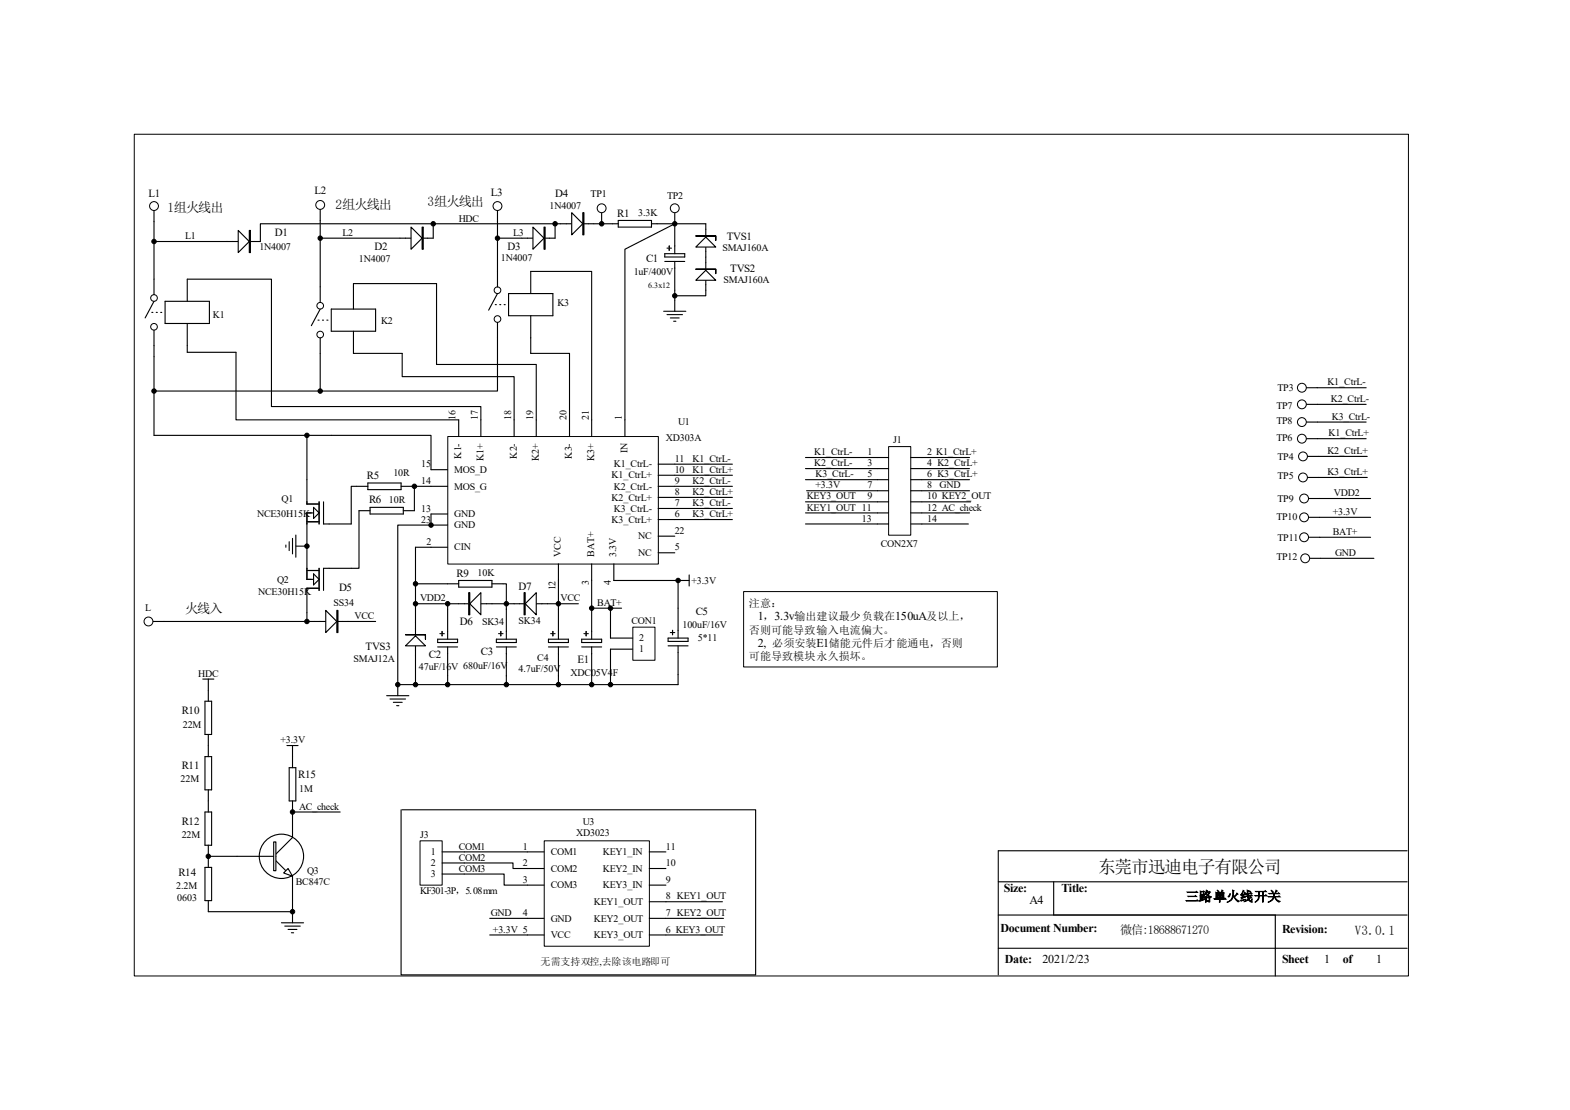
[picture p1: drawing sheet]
<svg xmlns="http://www.w3.org/2000/svg" width="297mm" height="210mm" viewBox="0 0 297 210" stroke-linecap="round" stroke-linejoin="round" font-family="sans-serif">
<path d="M25.4 25.4h241v159.3h-241zM199.3 173.1h42" fill="none" stroke="#000" stroke-width=".19"/>
<path d="M43 45.7h6.3M188.9 166.8h77.3M188.9 173.1h77.3M188.9 179.4h77.3M199.3 166.8v6.3M241.3 173.1v11.6M266.2 161h-77.3v23.4" fill="none" stroke="#000" stroke-width=".21"/>
<g fill="#fff" stroke="#000" stroke-width=".21">
<path d="M45.1 43.6l2.1 2.1-2.1 2.1z"/>
<path d="M47.2 43.6h.2v4.2h-.2z" fill-rule="evenodd"/>
</g>
<path d="M29.1 39.8v2.1" fill="none" stroke="#000" stroke-width=".21"/>
<circle cx="29.1" cy="39" r=".84" fill="#fff" stroke="#000" stroke-width=".19"/>
<path d="M94.1 39.8v2.1" fill="none" stroke="#000" stroke-width=".21"/>
<circle cx="94.1" cy="39" r=".84" fill="#fff" stroke="#000" stroke-width=".19"/>
<path d="M29.1 41.9v10.9M60.6 41.7v12.6M75.7 45.1h6.3" fill="none" stroke="#000" stroke-width=".21"/>
<g fill="#fff" stroke="#000" stroke-width=".21">
<path d="M77.8 43l2.1 2.1-2.1 2.1z"/>
<path d="M79.9 43h.2v4.2h-.2z" fill-rule="evenodd"/>
</g>
<path d="M60.6 39.6v2.1" fill="none" stroke="#000" stroke-width=".21"/>
<circle cx="60.6" cy="38.8" r=".84" fill="#fff" stroke="#000" stroke-width=".19"/>
<path d="M94.1 41.9v9.5M98.7 45.1h6.3" fill="none" stroke="#000" stroke-width=".21"/>
<g fill="#fff" stroke="#000" stroke-width=".21">
<path d="M100.8 43l2.1 2.1-2.1 2.1z"/>
<path d="M102.9 43h.2v4.2h-.2z" fill-rule="evenodd"/>
</g>
<g fill="none" stroke="#000" stroke-width=".21">
<path d="M29.1 45.7h13.9M60.6 45.1h15.1M82 42.3v2.8M94.1 45.1h4.6M105 45.1v-2.8h-55.7v3.4M115.9 42.3h1.1M117 41.7h6.2v1.3h-6.2zM123.2 42.3h10.3M125.6 58.9h4.1M125.8 48h3.7v.6h-3.7zM125.8 49.5h3.7M126.2 47h.8"/>
<path d="M126.2 59.5h2.9M126.6 46.5v.9M127.7 42.3v5.7M127.7 49.5v5.4M127.7 56.8v2.1M126.8 60.2h1.7M127.4 60.8h.5M78.6 117.8v6.3M83.2 119.9h.9M83.6 119.5v.8M84.7 115.3v5.6M82.8 120.9h3.8v.7h-3.8z"/>
<path d="M82.8 122.4h3.8M84.7 122.4v5.5"/>
</g>
<g fill="#fff" stroke="#000" stroke-width=".21">
<path d="M78.6 120.3l1.9 1.9h-3.8z"/>
<path d="M76.7 120.1h3.8v.8v-.8z" fill-rule="evenodd"/>
</g>
<path d="M133.5 48.6v6.3" fill="none" stroke="#000" stroke-width=".21"/>
<g fill="#fff" stroke="#000" stroke-width=".21">
<path d="M131.6 53l1.9-1.9 1.9 1.9z"/>
<path d="M131.6 50.9h3.8v.9v-.9z" fill-rule="evenodd"/>
</g>
<path d="M133.5 42.3v6.3" fill="none" stroke="#000" stroke-width=".21"/>
<g fill="#fff" stroke="#000" stroke-width=".21">
<path d="M131.6 46.7l1.9-1.8 1.9 1.8z"/>
<path d="M131.6 44.6h3.8v.9v-.9z" fill-rule="evenodd"/>
</g>
<path d="M113.8 40.2v2.1" fill="none" stroke="#000" stroke-width=".21"/>
<circle cx="113.8" cy="39.4" r=".84" fill="#fff" stroke="#000" stroke-width=".19"/>
<path d="M127.7 40.2v2.1" fill="none" stroke="#000" stroke-width=".21"/>
<circle cx="127.7" cy="39.4" r=".84" fill="#fff" stroke="#000" stroke-width=".19"/>
<path d="M247.5 94.3h2.1" fill="none" stroke="#000" stroke-width=".21"/>
<circle cx="246.7" cy="94.3" r=".84" fill="#fff" stroke="#000" stroke-width=".19"/>
<path d="M247.5 97.9h2.1" fill="none" stroke="#000" stroke-width=".21"/>
<circle cx="246.7" cy="97.9" r=".84" fill="#fff" stroke="#000" stroke-width=".19"/>
<path d="M247.1 73.4h2.1" fill="none" stroke="#000" stroke-width=".21"/>
<circle cx="246.3" cy="73.4" r=".84" fill="#fff" stroke="#000" stroke-width=".19"/>
<path d="M247.1 79.9h2.1" fill="none" stroke="#000" stroke-width=".21"/>
<circle cx="246.3" cy="79.9" r=".84" fill="#fff" stroke="#000" stroke-width=".19"/>
<path d="M247.1 76.5h2.1" fill="none" stroke="#000" stroke-width=".21"/>
<circle cx="246.3" cy="76.5" r=".84" fill="#fff" stroke="#000" stroke-width=".19"/>
<path d="M106.1 42.3h6.3M126.8 119.7h.9M127.2 119.3v.8M128.3 109.8h2.1M128.3 115.1v5.6M130.4 108.8v2.1M126.4 120.7h3.8v.7h-3.8zM126.4 122.2h3.8M128.3 122.2v5.4" fill="none" stroke="#000" stroke-width=".21"/>
<g fill="#fff" stroke="#000" stroke-width=".21">
<path d="M108.2 40.2l2.1 2.1-2.1 2.1z"/>
<path d="M110.3 40.2h.2v4.2h-.2z" fill-rule="evenodd"/>
</g>
<path d="M105 42.3h1.1M112.4 42.3h3.5M38.8 153.6h1.2v6.3h-1.2zM39.4 151.5v2.1M39.4 159.9v4.2M55.3 153.6v4.9l-3.1 3.1M38.8 164.1h1.2v6.3h-1.2zM39.4 170.4v2.1M44.9 162h7.3M52.2 162.9l1.9 1.8M55.3 165.8v4.6" fill="none" stroke="#000" stroke-width=".21"/>
<g fill="#fff" stroke="#000" stroke-width=".21">
<path d="M53.7 165.2l.8-.9 .8 1.5z"/>
<path d="M51.8 159.3h.4v5.4h-.4z" fill-rule="evenodd"/>
</g>
<g fill="none" stroke="#000" stroke-width=".21">
<path d="M247.8 105.6h2.1M38.4 128.5h2.1M39.4 128.5v2.1M38.8 143.2h1.2v6.2h-1.2zM39.4 141.1v2.1M39.4 149.4v2.1M55.3 153.6h9M39.4 172.5h15.9M53.2 174.6h4.2M53.9 175.2h2.9M54.5 175.9h1.7M55.1 176.5h.4"/>
<path d="M55.3 170.4v4.2"/>
<circle cx="53.2" cy="162" r="4.2"/>
</g>
<g fill="#000" stroke="#000" stroke-width=".19">
<circle cx="29.1" cy="45.7" r=".42"/>
<circle cx="60.6" cy="45.1" r=".42"/>
<circle cx="82" cy="42.3" r=".42"/>
<circle cx="94.1" cy="45.1" r=".42"/>
<circle cx="105" cy="42.3" r=".42"/>
<circle cx="113.8" cy="42.3" r=".42"/>
</g>
<circle cx="246.9" cy="105.6" r=".84" fill="#fff" stroke="#000" stroke-width=".19"/>
<path d="M152.4 86.6h13.6M152.4 90.8h13.6M152.4 88.7h13.6M152.6 92.9h13.4M174.4 86.6h9M174.4 90.8h9M174.4 92.9h9M174.4 88.7h9" fill="none" stroke="#000" stroke-width=".21"/>
<path d="M168.1 84.5h4.2v16.8h-4.2z" fill="#fff"/>
<path d="M168.1 84.5h4.2v16.8h-4.2z" fill="none" stroke="#000" stroke-width=".19"/>
<g fill="none" stroke="#000" stroke-width=".21">
<path d="M152.4 94.9h15.7M152.4 97h15.7M152.4 99.1h15.7M166 86.6h2.1M166 88.7h2.1M166 90.8h2.1M166 92.9h2.1M172.3 86.6h2.1M172.3 88.7h2.1M172.3 90.8h2.1M172.3 92.9h2.1M172.3 94.9h11.3"/>
<path d="M172.3 97h11.1M172.3 99.1h10.9M110.5 119.9h.8M110.9 119.5v.8M111.9 115.3v5.6M110 120.9h3.8v.7h-3.8zM110 122.4h3.8M111.9 122.4v5.5"/>
</g>
<path d="M103 159.1h19.9v19.9h-19.9z" fill="#fff"/>
<path d="M103 159.1h19.9v19.9h-19.9z" fill="none" stroke="#000" stroke-width=".19"/>
<path d="M87.8 161.2h15.1M92.6 176.9h10.3M92.6 173.8h10.3M99.8 167.5h3.1M99.8 164.3h3.1M122.8 176.9h13.9M122.8 170.6h13.9M122.8 167.5h3.2M122.8 161.2h3.2M122.8 164.3h3.2M122.8 173.8h14.1" fill="none" stroke="#000" stroke-width=".21"/>
<path d="M79.5 159.1h4.2v8.4h-4.2z" fill="#fff"/>
<g fill="none" stroke="#000" stroke-width=".19">
<path d="M79.5 159.1h4.2v8.4h-4.2z"/>
<circle cx="29.1" cy="56.4" r=".63"/>
<circle cx="60.6" cy="57.8" r=".63"/>
<circle cx="94.1" cy="54.9" r=".63"/>
<circle cx="29.1" cy="61.8" r=".63"/>
<circle cx="60.6" cy="63.3" r=".63"/>
<circle cx="94.1" cy="60.4" r=".63"/>
</g>
<g fill="none" stroke="#000" stroke-width=".21">
<path d="M28.7 59.1h.2M29.1 52.8v3M29.1 57l-1.6 3.2M29.6 59.1h.2M30.4 59.1h.2M31.2 57h8.4v4.2h-8.4zM35.4 52.8v4.2M60.6 54.3v2.9M60.6 58.5l-1.7 3.1M62.7 58.5h8.4v4.2h-8.4zM66.9 54.3v4.2M93.7 57.6h.2"/>
<path d="M94.1 51.4v2.9M94.1 55.5l-1.7 3.2M94.5 57.6h.2M95.4 57.6h.2M96.2 55.5h8.4v4.2h-8.4zM100.4 51.4v4.1M100.4 59.7v7.2M29.1 62.5v5M35.4 61.2v5.5h9.2M60.2 60.6h.2M60.6 63.9v3M61 60.6h.2"/>
<path d="M61.8 60.6h.2M66.9 62.7v4.2M94.1 61v10.7M97.3 114.2h6.2M104.2 119.9h.8M104.6 119.5v.8M105.6 115.3v5.6M103.8 120.9h3.7v.7h-3.7zM103.8 122.4h3.7M105.6 122.4v5.5M75.9 153.2v31.2h67.1v-31.2h-66.9M83.6 163.3h13.4v1h2.8"/>
<path d="M83.6 165.4h11.8v2.1h4.4M83.6 161.2h4.2"/>
</g>
<circle cx="55.3" cy="172.5" r=".42" fill="#000" stroke="#000" stroke-width=".19"/>
<g fill="#fff" stroke="#000" stroke-width=".21">
<path d="M99.4 114.2l2-2.1v4.2z"/>
<path d="M99.1 112.1h.3v4.2h-.3z" fill-rule="evenodd"/>
</g>
<path d="M66.9 66.9h9.2M100.4 66.9h7.3M28.9 117.6h2.1" fill="none" stroke="#000" stroke-width=".21"/>
<circle cx="28.1" cy="117.6" r=".84" fill="#fff" stroke="#000" stroke-width=".19"/>
<g fill="none" stroke="#000" stroke-width=".21">
<path d="M35.4 52.8h16v24.1h39.6v2.5M66.9 54.3v-.6h15.7v15.3h18.8v10.4M100.4 51.4h11.5v28M44.6 66.7v12.7h42.2M60.6 66.9v7.1h-31.5M76.1 66.9v4.4h21.2v8.1M107.7 66.9v12.5M29.1 82.4h33.6M58.1 82.4v13h2.3M58.1 98.7h2.3M59.3 97h-1.2v6.3M59.3 96l1.1 1-1.1 1.1z"/>
<path d="M60.4 94.9v4.2M61.2 94.9v4.2h5.2M127.7 87.8h10.8M127.7 89.9h10.8M127.7 92h10.8M127.7 94.1h10.8M127.7 96.2h10.8M127.7 98.3h10.8M31 117.6h28.5M86.8 114.2h6.3M73.2 131.6h4.1M73.8 132.3h2.9"/>
<path d="M74.4 132.9h1.7M75 133.5h.5M75.3 129.5v2.1"/>
</g>
<g fill="#fff" stroke="#000" stroke-width=".21">
<path d="M88.9 114.2l2.1-2.1v4.2z"/>
<path d="M88.7 112.1h.2v4.2h-.2z" fill-rule="evenodd"/>
</g>
<g fill="none" stroke="#000" stroke-width=".21">
<path d="M127.7 42.3l-9.5 4.9v32.2M127.7 54.9v1.9M133.5 54.9v1.1h-5.8M29.1 67.5v14.9M94.1 71.7v2.3h-33.5M67.5 92h2.1M67.9 96.6h2.1M69.6 91.4h6.3v1.2h-6.3zM70 96h6.3v1.3h-6.3zM75.9 92h2.1M76.3 96.6h2.1M54.1 103.1v.4"/>
<path d="M54.7 102.5v1.7M55.3 101.9v2.9M56 103.3h2.1v6.3h1.2M56 101.2v4.2M58.1 107.9h2.3M59.3 108.6l1.1 1-1.1 1.1zM60.4 111.3h-2.3v6.3M60.4 107.5v4.2M66.4 107.5h-5.2v4.2M78.6 110.5h8.2M86.8 114.2h-8.2v3.6M86.8 109.8h6.3v1.3h-6.3z"/>
<path d="M93.1 110.5h2.7v10.4M93.1 114.2h4.2M94.3 119.9h.9M94.7 119.5v.8M103.5 114.2h2.1M38.8 132.7h1.2v6.3h-1.2zM39.4 130.6v2.1M39.4 139v2.1M75.3 129.5h3.3M78.6 124.1v5.4h27v-1.6M84.7 127.9v1.6M93.9 120.9h3.8v.7h-3.8z"/>
<path d="M93.9 122.4h3.8M95.8 122.4v7.1"/>
</g>
<g fill="#000" stroke="#000" stroke-width=".19">
<circle cx="127.6" cy="56" r=".42"/>
<circle cx="29.1" cy="74" r=".42"/>
<circle cx="60.6" cy="74" r=".42"/>
<circle cx="58.1" cy="82.4" r=".42"/>
<circle cx="95.8" cy="114.2" r=".42"/>
<circle cx="78.6" cy="129.5" r=".42"/>
<circle cx="84.7" cy="129.5" r=".42"/>
<circle cx="95.8" cy="129.5" r=".42"/>
</g>
<path d="M84.8 82.6h39.7v24.1h-39.7z" fill="#fff"/>
<path d="M84.7 82.6h39.8v24.1h-39.8z" fill="none" stroke="#000" stroke-width=".19"/>
<g fill="none" stroke="#000" stroke-width=".21">
<path d="M86.8 79.4v3.2M91 79.4v3.2M97.3 79.4v3.2M101.4 79.4v3.2M107.7 79.4v3.2M111.9 79.4v3.2M118.2 79.4v3.2M62.7 82.4h18.8v6.5h3.2M67.5 92h-1.1v7.1M67.9 96.6v10.9h-1.5M78 92h6.7M78.4 92v4.6"/>
<path d="M81.5 99.3h3.2M84.7 97.3h-3.2v2h-6.2v30.2M124.5 87.8h3.2M124.5 98.3h3.2M124.5 96.2h3.2M124.5 94.1h3.2M124.5 89.9h3.2M124.5 92h3.2M59.5 117.6h6.3M78.6 103.5v10.7M81.5 103.5h3.2M105.6 106.7v8.6"/>
<path d="M111.9 106.7v3.1M116.1 106.7v3.1M124.5 101.4h3.2M124.5 104.6h3.2"/>
</g>
<g fill="#000" stroke="#000" stroke-width=".19">
<circle cx="127.6" cy="42.3" r=".42"/>
<circle cx="78.4" cy="92" r=".42"/>
</g>
<g fill="#fff" stroke="#000" stroke-width=".21">
<path d="M61.6 115.5l2.1 2.1-2.1 2.1z"/>
<path d="M63.7 115.5h.2v4.2h-.2z" fill-rule="evenodd"/>
</g>
<g fill="none" stroke="#000" stroke-width=".21">
<path d="M249.2 73.4h9.2M249.2 76.5h9.2M249.2 79.9h9.2M247.1 83h2.1M65.8 117.6h5.3M78.6 103.5h2.9M84.7 114.2v1.1M105.6 114.2h3.8M111.9 109.8v5.5M116.1 109.8h12.2v5.3M111.9 127.9v1.6M128.3 127.6v1.9h-22.7"/>
<path d="M54.3 141.1h2.1M54.7 145.3h1.3v6.2h-1.3zM55.3 141.1v4.2M55.3 151.5v2.1M39.4 162h5.5"/>
</g>
<g fill="#000" stroke="#000" stroke-width=".19">
<circle cx="58.1" cy="103.3" r=".42"/>
<circle cx="58.1" cy="117.6" r=".42"/>
<circle cx="78.6" cy="114.2" r=".42"/>
<circle cx="78.6" cy="110.5" r=".42"/>
<circle cx="84.7" cy="114.2" r=".42"/>
<circle cx="105.6" cy="114.2" r=".42"/>
<circle cx="75.2" cy="129.5" r=".42"/>
<circle cx="105.6" cy="129.5" r=".42"/>
<circle cx="111.9" cy="129.5" r=".42"/>
<circle cx="39.4" cy="162" r=".42"/>
</g>
<circle cx="246.3" cy="83" r=".84" fill="#fff" stroke="#000" stroke-width=".19"/>
<path d="M247.3 90.3h2.1" fill="none" stroke="#000" stroke-width=".21"/>
<circle cx="246.5" cy="90.3" r=".84" fill="#fff" stroke="#000" stroke-width=".19"/>
<path d="M247.3 86.4h2.1" fill="none" stroke="#000" stroke-width=".21"/>
<circle cx="246.5" cy="86.4" r=".84" fill="#fff" stroke="#000" stroke-width=".19"/>
<path d="M249.2 83h9.2M249.4 86.4h9.3M249.4 90.3h9.3M249.6 94.3h9.7M249.6 97.9h9.7M247.5 101.7h2.1" fill="none" stroke="#000" stroke-width=".21"/>
<circle cx="246.7" cy="101.7" r=".84" fill="#fff" stroke="#000" stroke-width=".19"/>
<path d="M111.9 115.1h5.7M249.6 101.7h9.7M249.9 105.6h10" fill="none" stroke="#000" stroke-width=".21"/>
<g fill="#000" stroke="#000" stroke-width=".19">
<circle cx="81.5" cy="99.3" r=".42"/>
<circle cx="111.9" cy="115.1" r=".42"/>
<circle cx="128.3" cy="109.8" r=".42"/>
<circle cx="55.3" cy="153.6" r=".42"/>
</g>
<path d="M119.8 118.7h4.1v6.2h-4.1z" fill="#fff"/>
<path d="M119.7 118.7h4.2v6.2h-4.2z" fill="none" stroke="#000" stroke-width=".19"/>
<path d="M115.5 115.1v5.6h4.2M119.7 122.8h-4.2v6.7" fill="none" stroke="#000" stroke-width=".21"/>
<g fill="#000" stroke="#000" stroke-width=".19">
<circle cx="115.5" cy="115.1" r=".42"/>
<circle cx="115.5" cy="129.5" r=".42"/>
</g>
<path d="M140.7 112h48v14.2h-48z" fill="#fff"/>
<path d="M140.7 111.9h48v14.3h-48z" fill="none" stroke="#000" stroke-width=".19"/>
<text font-size="3.4" x="207.7" y="165.1">东莞市迅迪电子有限公司</text>
<g font-size="2.5">
<text x="31.7" y="40.1">1组火线出</text>
<text x="63.5" y="39.5">2组火线出</text>
<text x="80.9" y="39">3组火线出</text>
<text x="35" y="116">火线入</text>
<text x="224.3" y="170.5">三路单火线开关</text>
<text x="256.3" y="177">V3.0.1</text>
</g>
<g font-size="2.3">
<text x="143.4" y="117.4">1，3.3v输出建议最少负载在150uA及以上，</text>
<text x="143.4" y="122.4">2, 必须安装E1储能元件后才能通电，否则</text>
<text x="189.9" y="168.8">Size:</text>
<text x="194.7" y="171.1">A4</text>
<text x="200.8" y="168.8">Title:</text>
<text x="189.3" y="176.4">Document Number:</text>
<text x="211.9" y="176.8">微信:18688671270</text>
<text x="242.5" y="176.6">Revision:</text>
<text x="190.1" y="182.2">Date:</text>
<text x="197.2" y="182.2">2021/2/23</text>
<text x="242.5" y="182.2">Sheet</text>
<text x="250.5" y="182.2">1</text>
<text x="254" y="182.2">of</text>
<text x="260.3" y="182.2">1</text>
</g>
<g font-size="2.1">
<text x="28.1" y="37.2">L1</text>
<text x="59.5" y="36.8">L2</text>
<text x="92.8" y="37">L3</text>
<text x="105" y="37.2">D4</text>
<text x="116.8" y="41">R1</text>
<text x="52" y="44.7">D1</text>
<text x="70.9" y="47.2">D2</text>
<text x="96" y="47.2">D3</text>
<text x="137.5" y="45.4">TVS1</text>
<text x="122.2" y="49.6">C1</text>
<text x="138.1" y="51.4">TVS2</text>
<text x="69.4" y="90.6">R5</text>
<text x="69.8" y="95.2">R6</text>
<text x="64.1" y="111.8">D5</text>
<text x="86.4" y="109.1">R9</text>
<text x="98.1" y="111.6">D7</text>
<text x="87" y="118.3">D6</text>
<text x="131.6" y="116.4">C5</text>
<text x="141.7" y="114.9">注意：</text>
<text x="141.7" y="119.9">否则可能导致输入电流偏大。</text>
<text x="69.2" y="122.9">TVS3</text>
<text x="81.1" y="124.6">C2</text>
<text x="91" y="124">C3</text>
<text x="109.2" y="125.4">E1</text>
<text x="141.7" y="124.9">可能导致模块永久损坏。</text>
<text x="34.4" y="135.1">R10</text>
<text x="34.4" y="145.6">R11</text>
<text x="56.4" y="147.2">R15</text>
<text x="34.4" y="156">R12</text>
<text x="33.7" y="165.7">R14</text>
</g>
<g font-size="1.9">
<text x="86.8" y="41.9">HDC</text>
<text x="104" y="39.6">1N4007</text>
<text x="111.7" y="37.3">TP1</text>
<text x="120.7" y="40.9">3.3K</text>
<text x="126.2" y="37.7">TP2</text>
<text x="35" y="45.3">L1</text>
<text x="49.1" y="47.3">1N4007</text>
<text x="64.8" y="44.6">L2</text>
<text x="97.1" y="44.6">L3</text>
<text x="136.7" y="47.5">SMAJ160A</text>
<text x="67.9" y="49.7">1N4007</text>
<text x="94.7" y="49.4">1N4007</text>
<text x="119.9" y="51.9">1uF/400V</text>
<text x="136.9" y="53.6">SMAJ160A</text>
<text x="105.5" y="57.8">K3</text>
<text x="40.3" y="60.1">K1</text>
<text x="72.1" y="61.4">K2</text>
<text x="241.5" y="77.3">TP7</text>
<text x="241.7" y="74">TP3</text>
<text x="251.1" y="72.9">K1_CtrL-</text>
<text x="251.8" y="76.1">K2_CtrL-</text>
<text x="86.2" y="79.5" transform="rotate(-90 86.2 79.5)">16</text>
<text x="90.4" y="79.5" transform="rotate(-90 90.4 79.5)">17</text>
<text x="96.7" y="79.5" transform="rotate(-90 96.7 79.5)">18</text>
<text x="100.9" y="79.5" transform="rotate(-90 100.9 79.5)">19</text>
<text x="107.2" y="79.5" transform="rotate(-90 107.2 79.5)">20</text>
<text x="111.4" y="79.5" transform="rotate(-90 111.4 79.5)">21</text>
<text x="117.6" y="79.5" transform="rotate(-90 117.6 79.5)">1</text>
<text x="126" y="83.4">XD303A</text>
<text x="128.3" y="80.5">U1</text>
<text x="169" y="83.8">J1</text>
<text x="241.5" y="80.3">TP8</text>
<text x="241.5" y="83.4">TP6</text>
<text x="251.3" y="82.5">K1_CtrL+</text>
<text x="252" y="79.4">K3_CtrL-</text>
<text x="79.7" y="88.4">15</text>
<text x="85.9" y="89.5">MOS_D</text>
<text x="87.2" y="86.8" transform="rotate(-90 87.2 86.8)">K1-</text>
<text x="91.4" y="87.2" transform="rotate(-90 91.4 87.2)">K1+</text>
<text x="97.7" y="86.8" transform="rotate(-90 97.7 86.8)">K2-</text>
<text x="101.9" y="87.2" transform="rotate(-90 101.9 87.2)">K2+</text>
<text x="108.2" y="86.8" transform="rotate(-90 108.2 86.8)">K3-</text>
<text x="112.4" y="87.2" transform="rotate(-90 112.4 87.2)">K3+</text>
<text x="116.1" y="88.4">K1_CtrL-</text>
<text x="118.7" y="85.7" transform="rotate(-90 118.7 85.7)">IN</text>
<text x="127.6" y="87.4">11</text>
<text x="127.6" y="89.5">10</text>
<text x="131" y="87.4">K1_CtrL-</text>
<text x="131" y="89.5">K1_CtrL+</text>
<text x="154.1" y="86.1">K1_CtrL-</text>
<text x="154.1" y="88.2">K2_CtrL-</text>
<text x="164.1" y="86.1">1</text>
<text x="164.1" y="88.2">3</text>
<text x="175.4" y="86.1">2 K1_CtrL+</text>
<text x="175.4" y="88.2">4 K2_CtrL+</text>
<text x="241.7" y="87">TP4</text>
<text x="251.1" y="85.9">K2_CtrL+</text>
<text x="251.1" y="89.9">K3_CtrL+</text>
<text x="53.3" y="94.9">Q1</text>
<text x="73.6" y="95.1">10R</text>
<text x="74.4" y="90.1">10R</text>
<text x="79.7" y="91.6">14</text>
<text x="85.9" y="92.6">MOS_G</text>
<text x="115.7" y="94.7">K2_CtrL+</text>
<text x="115.7" y="90.5">K1_CtrL+</text>
<text x="116.1" y="92.6">K2_CtrL-</text>
<text x="127.6" y="95.8">7</text>
<text x="127.6" y="93.7">8</text>
<text x="127.6" y="91.6">9</text>
<text x="131" y="91.6">K2_CtrL-</text>
<text x="131" y="93.7">K2_CtrL+</text>
<text x="131" y="95.8">K3_CtrL-</text>
<text x="152.6" y="94.5">KEY3_OUT</text>
<text x="154.3" y="92.4">+3.3V</text>
<text x="154.3" y="90.3">K3_CtrL-</text>
<text x="164.1" y="90.3">5</text>
<text x="164.1" y="92.4">7</text>
<text x="164.1" y="94.5">9</text>
<text x="175.4" y="90.3">6 K3_CtrL+</text>
<text x="175.4" y="92.4">8</text>
<text x="175.4" y="94.5">10 KEY2_OUT</text>
<text x="177.7" y="92.4">GND</text>
<text x="241.7" y="94.9">TP9</text>
<text x="241.7" y="90.7">TP5</text>
<text x="252.3" y="93.9">VDD2</text>
<text x="48.6" y="97.9">NCE30H15K</text>
<text x="79.7" y="96.8">13</text>
<text x="79.7" y="98.9">23</text>
<text x="85.9" y="97.9">GND</text>
<text x="85.9" y="99.9">GND</text>
<text x="115.7" y="98.9">K3_CtrL+</text>
<text x="116.1" y="96.8">K3_CtrL-</text>
<text x="127.6" y="97.9">6</text>
<text x="127.6" y="101">22</text>
<text x="131" y="97.9">K3_CtrL+</text>
<text x="152.6" y="96.6">KEY1_OUT 11</text>
<text x="163.1" y="98.7">13</text>
<text x="175.4" y="96.6">12 AC_check</text>
<text x="175.4" y="98.7">14</text>
<text x="241.5" y="98.5">TP10</text>
<text x="252.1" y="97.5">+3.3V</text>
<text x="252.1" y="101.2">BAT+</text>
<text x="80.7" y="103.1">2</text>
<text x="85.9" y="104.1">CIN</text>
<text x="106.1" y="105.4" transform="rotate(-90 106.1 105.4)">VCC</text>
<text x="112.4" y="105.4" transform="rotate(-90 112.4 105.4)">BAT+</text>
<text x="116.6" y="105.4" transform="rotate(-90 116.6 105.4)">3.3V</text>
<text x="120.7" y="102.1">NC</text>
<text x="120.7" y="105.2">NC</text>
<text x="127.6" y="104.1">5</text>
<text x="166.6" y="103.5">CON2X7</text>
<text x="241.5" y="106">TP12</text>
<text x="241.7" y="102.3">TP11</text>
<text x="252.6" y="105.2">GND</text>
<text x="48.9" y="112.5">NCE30H15K</text>
<text x="52.4" y="110.2">Q2</text>
<text x="79.5" y="113.8">VDD2</text>
<text x="90.3" y="109">10K</text>
<text x="105.1" y="111.7" transform="rotate(-90 105.1 111.7)">12</text>
<text x="106" y="113.8">VCC</text>
<text x="111.4" y="110.7" transform="rotate(-90 111.4 110.7)">3</text>
<text x="115.6" y="110.7" transform="rotate(-90 115.6 110.7)">4</text>
<text x="130.8" y="110.4">+3.3V</text>
<text x="27.5" y="115.7">L</text>
<text x="63.1" y="114.6">SS34</text>
<text x="67.1" y="117.1">VCC</text>
<text x="91.2" y="118.2">SK34</text>
<text x="98.1" y="118">SK34</text>
<text x="113" y="114.6">BAT+</text>
<text x="119.5" y="118">CON1</text>
<text x="129.1" y="118.8">100uF/16V</text>
<text x="66.9" y="125.3">SMAJ12A</text>
<text x="101.6" y="125.1">C4</text>
<text x="120.9" y="123.4">1</text>
<text x="120.9" y="121.3">2</text>
<text x="132" y="121.3">5*11</text>
<text x="37.5" y="128.1">HDC</text>
<text x="79.2" y="126.8">47uF/16V 680uF/16V</text>
<text x="98.1" y="127.2">4.7uF/50V</text>
<text x="107.9" y="127.8">XDC05V4F</text>
<text x="34.6" y="137.7">22M</text>
<text x="53" y="140.6">+3.3V</text>
<text x="34.2" y="148">22M</text>
<text x="56.6" y="149.8">1M</text>
<text x="56.6" y="153.2">AC_check</text>
<text x="34.4" y="158.6">22M</text>
<text x="79.5" y="158.6">J3</text>
<text x="81.5" y="161.8">1</text>
<text x="86.8" y="160.7">COM1</text>
<text x="98.9" y="160.7">1</text>
<text x="104.2" y="161.8">COM1</text>
<text x="109" y="158.2">XD3023</text>
<text x="110.2" y="156.1">U3</text>
<text x="114" y="161.8">KEY1_IN</text>
<text x="126" y="160.7">11</text>
<text x="56" y="167.4">BC847C</text>
<text x="58.1" y="165.4">Q3</text>
<text x="81.5" y="163.9">2</text>
<text x="81.5" y="166">3</text>
<text x="86.8" y="162.8">COM2</text>
<text x="86.8" y="164.9">COM3</text>
<text x="98.9" y="167">3</text>
<text x="98.9" y="163.9">2</text>
<text x="104.2" y="164.9">COM2</text>
<text x="114" y="164.9">KEY2_IN</text>
<text x="126" y="167">9</text>
<text x="126" y="163.9">10</text>
<text x="33.3" y="168.3">2.2M</text>
<text x="33.5" y="170.4">0603</text>
<text x="79.5" y="169.1">KF301-3P，5.08mm</text>
<text x="92.8" y="173.3">GND</text>
<text x="98.9" y="173.3">4</text>
<text x="104.2" y="168.1">COM3</text>
<text x="112.4" y="171.2">KEY1_OUT</text>
<text x="114" y="168.1">KEY3_IN</text>
<text x="126" y="170.2">8 KEY1_OUT</text>
<text x="126" y="173.3">7 KEY2_OUT</text>
<text x="93.3" y="176.4">+3.3V 5</text>
<text x="104.2" y="177.5">VCC</text>
<text x="104.2" y="174.4">GND</text>
<text x="112.4" y="177.5">KEY3_OUT</text>
<text x="112.4" y="174.4">KEY2_OUT</text>
<text x="126" y="176.4">6 KEY3_OUT</text>
<text x="102.3" y="182.5">无需支持双控,去除该电路即可</text>
</g>
<text font-size="1.5" x="122.6" y="54.4">6.3x12</text>
</svg>
